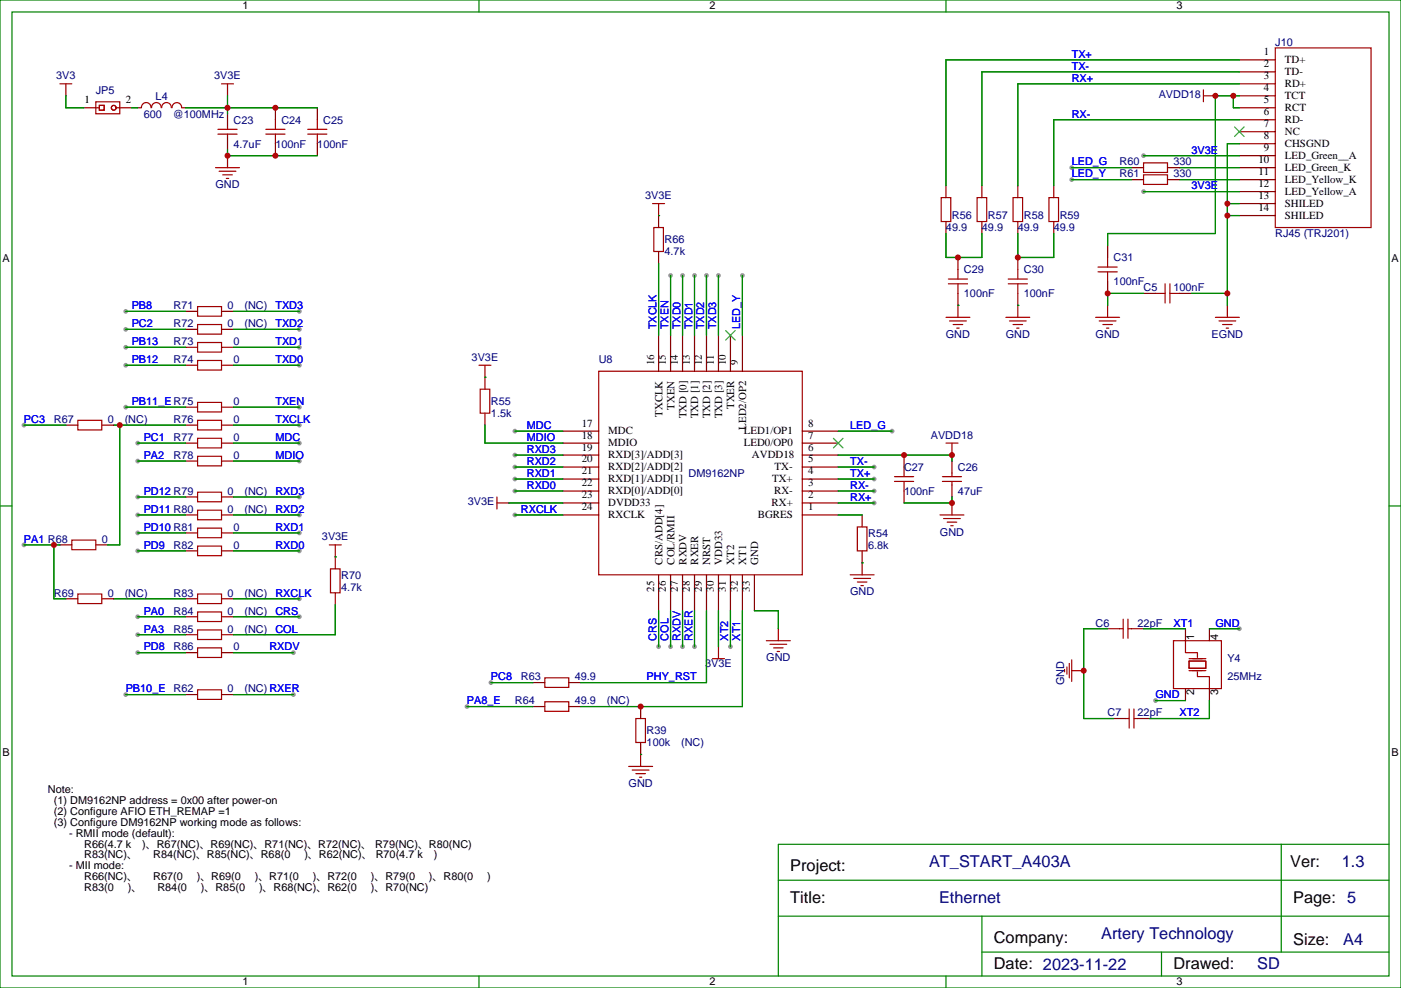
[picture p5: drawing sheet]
<svg xmlns="http://www.w3.org/2000/svg" width="413mm" height="291mm" viewBox="0 0 413 291" stroke-linecap="round" stroke-linejoin="round" font-family="sans-serif">
<g fill="#999">
<circle cx="215.2" cy="190.5" r=".71"/>
<circle cx="257.5" cy="141.1" r=".71"/>
<circle cx="257.5" cy="144.6" r=".71"/>
<circle cx="257.5" cy="148.2" r=".71"/>
<circle cx="257.5" cy="137.6" r=".71"/>
<circle cx="262.8" cy="127" r=".71"/>
<circle cx="151.7" cy="137.6" r=".71"/>
<circle cx="151.7" cy="134.1" r=".71"/>
<circle cx="151.7" cy="141.1" r=".71"/>
<circle cx="151.7" cy="144.6" r=".71"/>
<circle cx="197.6" cy="190.5" r=".71"/>
<circle cx="201.1" cy="190.5" r=".71"/>
<circle cx="204.6" cy="190.5" r=".71"/>
<circle cx="194" cy="190.5" r=".71"/>
<circle cx="151.7" cy="151.7" r=".71"/>
<circle cx="211.7" cy="81.1" r=".71"/>
<circle cx="208.1" cy="81.1" r=".71"/>
<circle cx="204.6" cy="81.1" r=".71"/>
<circle cx="201.1" cy="81.1" r=".71"/>
<circle cx="197.6" cy="81.1" r=".71"/>
<circle cx="218.7" cy="81.1" r=".71"/>
<circle cx="144.6" cy="201.1" r=".71"/>
<circle cx="340.4" cy="206.4" r=".71"/>
<circle cx="365.1" cy="185.2" r=".71"/>
<circle cx="37" cy="119.9" r=".71"/>
<circle cx="37" cy="107.6" r=".71"/>
<circle cx="37" cy="102.3" r=".71"/>
<circle cx="37" cy="91.7" r=".71"/>
<circle cx="37" cy="97" r=".71"/>
<circle cx="40.6" cy="130.5" r=".71"/>
<circle cx="40.6" cy="135.8" r=".71"/>
<circle cx="40.6" cy="146.4" r=".71"/>
<circle cx="40.6" cy="151.7" r=".71"/>
<circle cx="40.6" cy="157" r=".71"/>
<circle cx="40.6" cy="162.3" r=".71"/>
<circle cx="40.6" cy="181.7" r=".71"/>
<circle cx="40.6" cy="187" r=".71"/>
<circle cx="37" cy="204.6" r=".71"/>
<circle cx="40.6" cy="192.3" r=".71"/>
<circle cx="336.9" cy="45.9" r=".71"/>
<circle cx="336.9" cy="56.4" r=".71"/>
<circle cx="137.6" cy="208.1" r=".71"/>
<circle cx="88.2" cy="91.7" r=".71"/>
<circle cx="88.2" cy="97" r=".71"/>
<circle cx="88.2" cy="102.3" r=".71"/>
<circle cx="88.2" cy="107.6" r=".71"/>
<circle cx="88.2" cy="119.9" r=".71"/>
<circle cx="88.2" cy="125.2" r=".71"/>
<circle cx="88.2" cy="130.5" r=".71"/>
<circle cx="88.2" cy="135.8" r=".71"/>
<circle cx="88.2" cy="146.4" r=".71"/>
<circle cx="88.2" cy="151.7" r=".71"/>
<circle cx="88.2" cy="157" r=".71"/>
<circle cx="88.2" cy="162.3" r=".71"/>
<circle cx="7.1" cy="125.2" r=".71"/>
<circle cx="7.1" cy="160.5" r=".71"/>
<circle cx="88.2" cy="176.4" r=".71"/>
<circle cx="88.2" cy="181.7" r=".71"/>
<circle cx="86.4" cy="204.6" r=".71"/>
<circle cx="86.4" cy="192.3" r=".71"/>
<circle cx="151.7" cy="127" r=".71"/>
<circle cx="315.7" cy="52.9" r=".71"/>
<circle cx="315.7" cy="49.4" r=".71"/>
</g>
<g fill="none" stroke="#a10000" stroke-width=".35">
<path d="M375.7 14.1h28.2v52.9h-28.2zM17.6 24.7h3.6M19.4 24.7v3.5M64.2 39.5h5.6M64.2 38.1h5.6M65.3 24.7h3.5M67 24.7v3.5M67 37v1.1M67 39.5v1.1M78.3 39.5h5.7M78.3 38.1h5.7M81.1 35.3v2.8"/>
<path d="M81.1 39.5v2.8M90.7 39.5h5.6M90.7 38.1h5.6M93.5 35.3v2.8M93.5 39.5v2.8M354.5 28.2h3.6M354.5 26.5v3.5M63.5 49.4h7.1M64.6 50.4h4.9M65.6 51.5h2.8M66.7 52.6h.7M67 45.9v3.5"/>
<path d="M192.3 60h3.5M194 60v3.5M277.3 58.2h2.8v7.1h-2.8zM287.9 58.2h2.8v7.1h-2.8zM298.4 58.2h2.9v7.1h-2.9zM309 58.2h2.9v7.1h-2.9zM192.6 67h2.8v7.1h-2.8zM282.2 79.4v2.8M299.9 79.4v2.8M323.5 78.7h5.6M326.3 75.8v2.9M58.2 90.3h7.1v2.8h-7.1z"/>
<path d="M58.2 95.6h7.1v2.8h-7.1zM278.7 93.5h7.1M279.4 83.6h5.6M279.4 82.2h5.6M279.8 94.5h4.9M280.8 95.6h2.8M281.9 96.7h.7M282.2 83.6v2.8M282.2 90v3.5M296.3 93.5h7.1M297 83.6h5.7M297 82.2h5.7"/>
<path d="M297.4 94.5h4.9M298.4 95.6h2.9M299.5 96.7h.7M299.9 83.6v2.8M299.9 90v3.5M322.8 93.5h7M323.5 80.1h5.6M323.8 94.5h5M324.9 95.6h2.8M326 96.7h.7M326.3 80.1v2.8M326.3 90v3.5"/>
<path d="M358.1 93.5h7M359.1 94.5h5M360.2 95.6h2.8M361.2 96.7h.7M361.6 90v3.5M58.2 100.9h7.1v2.8h-7.1zM58.2 106.2h7.1v2.8h-7.1zM58.2 118.5h7.1v2.9h-7.1zM141.1 107.6h3.5M141.5 114.7h2.8v7h-2.8zM142.9 107.6v3.5M176.4 109.4h60v59.9h-60z"/>
<path d="M58.2 123.8h7.1v2.8h-7.1zM58.2 129.1h7.1v2.8h-7.1zM58.2 134.4h7.1v2.8h-7.1zM266.3 137.6v2.8M278.7 130.5h3.5M280.5 130.5v3.6M280.5 139.3v1.1M21.2 159.1h7v2.8h-7zM58.2 145h7.1v2.8h-7.1zM58.2 150.3h7.1v2.8h-7.1zM58.2 155.6h7.1v2.8h-7.1zM146.4 148.2h3.5"/>
<path d="M146.4 146.4v3.5M252.6 155.2h2.8v7.1h-2.8zM263.5 141.8h5.7M263.5 140.4h5.7M266.3 141.8v2.8M276.9 151.7h7.1M277.6 141.8h5.7M277.6 140.4h5.7M278 152.8h4.9M279 153.8h2.9M280.1 154.9h.7M280.5 141.8v1.1"/>
<path d="M280.5 148.2v3.5M58.2 160.9h7.1v2.8h-7.1zM97 160.5h3.5M97.4 167.6h2.8v7h-2.8zM98.8 160.5v3.5M250.5 169.3h7M251.5 170.4h5M252.6 171.4h2.8M253.6 172.5h.8M254 165.8v3.5M58.2 190.9h7.1v2.8h-7.1zM160.5 199.7h7.1v2.8h-7.1z"/>
<path d="M209.9 194h3.5M211.7 190.5v3.5M225.8 188.7h7M226.8 189.8h5M227.9 190.9h2.8M229 191.9h.7M229.3 185.2v3.5M160.5 206.7h7.1v2.8h-7.1zM187.3 211.7h2.8v7h-2.8zM185.2 225.8h7.1M186.3 226.8h4.9M187.3 227.9h2.8"/>
<path d="M188.4 229h.7M188.7 222.2v3.6"/>
</g>
<g fill="none" stroke="#870000" stroke-width=".35">
<path d="M365.1 17.6h10.6M19.4 28.2h.1M67 33.5v3.5M67 28.2h.1M81.1 31.8v3.5M93.5 31.8v3.5M358.1 28.2h.1M365.1 28.2h10.6M365.1 21.2h10.6M365.1 24.7h10.6M365.1 31.8h10.6M365.1 35.3h10.6"/>
<path d="M365.1 38.8h10.6M67 45.9h.1M67 40.6v3.5M81.1 42.3v3.6M93.5 42.3v3.6M278.7 54.7v3.5M289.3 54.7v3.5M299.9 54.7v3.5M310.4 54.7v3.5M365.1 45.9h10.6M365.1 42.3h10.6M365.1 49.4h10.6"/>
<path d="M365.1 52.9h10.6M365.1 56.4h10.6M365.1 60h10.6M194 63.5v3.5M194 74.1v3.5M194 63.5h.1M278.7 65.3v3.5M282.2 75.8v3.6M289.3 65.3v3.5M299.9 65.3v3.5M299.9 75.8v3.6M310.4 65.3v3.5"/>
<path d="M326.3 72.3v3.5M365.1 63.5h10.6M54.7 91.7h3.5M54.7 97h3.5M65.3 91.7h3.5M65.3 97h3.5M194 98.8v10.6M197.6 98.8v10.6M201.1 98.8v10.6M204.6 98.8v10.6M208.1 98.8v10.6M211.7 98.8v10.6"/>
<path d="M215.2 98.8v10.6M218.7 98.8v10.6M282.2 90h.1M282.2 86.4v3.6M299.9 90h.1M299.9 86.4v3.6M326.3 90h.1M326.3 82.9v3.5M361.6 90h.1M54.7 102.3h3.5M54.7 107.6h3.5M54.7 119.9h3.5"/>
<path d="M65.3 102.3h3.5M65.3 107.6h3.5M65.3 119.9h3.5M142.9 111.1v3.6M142.9 111.1h.1M54.7 130.5h3.5M54.7 125.2h3.5M54.7 135.8h3.5M65.3 130.5h3.5M65.3 125.2h3.5M65.3 135.8h3.5M142.9 121.7v3.5"/>
<path d="M165.8 134.1h10.6M165.8 130.5h10.6M165.8 137.6h10.6M165.8 127h10.6M236.4 134.1h10.5M236.4 130.5h10.5M236.4 137.6h10.5M236.4 127h10.5M266.3 134.1v3.5M280.5 134.1h.1M280.5 135.8v3.5M54.7 151.7h3.5"/>
<path d="M54.7 146.4h3.5M54.7 157h3.5M65.3 151.7h3.5M65.3 146.4h3.5M65.3 157h3.5M149.9 148.2h.1M165.8 151.7h10.6M165.8 141.1h10.6M165.8 148.2h10.6M165.8 144.6h10.6M236.4 151.7h10.5M236.4 141.1h10.5"/>
<path d="M236.4 148.2h10.5M236.4 144.6h10.5M254 151.7v3.5M266.3 144.6v3.6M280.5 148.2h.1M280.5 142.9v3.5M17.6 160.5h3.6M28.2 160.5h3.5M54.7 162.3h3.5M65.3 162.3h3.5M98.8 164v3.6M98.8 174.6v3.6"/>
<path d="M98.8 164h.1M194 169.3v10.6M197.6 169.3v10.6M201.1 169.3v10.6M204.6 169.3v10.6M208.1 169.3v10.6M211.7 169.3v10.6M215.2 169.3v10.6M218.7 169.3v10.6M222.2 169.3v10.6M254 165.8h.1M254 162.3v3.5"/>
<path d="M54.7 192.3h3.5M65.3 192.3h3.5M211.7 190.5h.1M229.3 185.2h.1M157 208.1h3.5M157 201.1h3.5M167.6 208.1h3.5M167.6 201.1h3.5M188.7 218.7v3.5M188.7 208.1v3.6"/>
</g>
<path d="M363.7 37.4l2.8 2.8M366.5 37.4l-2.8 2.8M213.8 97.4l2.8 2.8M216.6 97.4l-2.8 2.8M245.5 129.1l2.9 2.8M248.4 129.1l-2.9 2.8" fill="none" stroke="#3c3" stroke-width=".35"/>
<path d="M363.4 28.2v3.6h1.7M365.1 28.2h-7v40.6h-31.8v3.5" fill="none" stroke="#008700" stroke-width=".35"/>
<g fill="#008700">
<circle cx="254" cy="165.8" r=".18"/>
<circle cx="282.2" cy="90" r=".18"/>
<circle cx="299.9" cy="90" r=".18"/>
<circle cx="142.9" cy="111.1" r=".18"/>
<circle cx="194" cy="63.5" r=".18"/>
<circle cx="98.8" cy="164" r=".18"/>
</g>
<g fill="none" stroke="#008700" stroke-width=".35">
<path d="M365.1 17.6h-86.4v37.1M365.1 24.7h-65.2v30M365.1 21.2h-75.8v33.5M365.1 35.3h-54.7v19.4M347.5 52.9h17.6M347.5 49.4h17.6M194 77.6v21.2M197.6 81.1v17.7M201.1 81.1v17.7M204.6 81.1v17.7M208.1 81.1v17.7M211.7 81.1v17.7"/>
<path d="M218.7 81.1v17.7M151.7 137.6h14.1M151.7 134.1h14.1M246.9 137.6h10.6M246.9 127h15.9M149.9 148.2h15.9M151.7 151.7h14.1M151.7 141.1h14.1M151.7 144.6h14.1M246.9 148.2h10.6M246.9 151.7h7.1M246.9 141.1h10.6"/>
<path d="M246.9 144.6h10.6M194 179.9v10.6M197.6 179.9v10.6M201.1 179.9v10.6M204.6 179.9v10.6M211.7 179.9v10.6M215.2 179.9v10.6M336.9 185.2h12.3M144.6 201.1h12.4"/>
</g>
<g fill="none" stroke="#008000" stroke-width=".35">
<path d="M0 0h412.7v291h-412.7zM3.5 3.5h405.7v284h-405.7zM141.1 0v3.5M278.7 0v3.5M0 149h3.5M409.2 149h3.5M377.5 248.7v31.8M409.2 259.3h-179.9v10.6M409.2 248.7h-179.9v10.6M289.3 269.9v17.6M409.2 269.9h-179.9v17.6M141.1 287.5v3.5"/>
<path d="M278.7 287.5v3.5M289.3 280.5h119.9M342.2 280.5v7"/>
</g>
<g fill="none" stroke="#a10000" stroke-width=".35">
<path d="M313.6 197.2v.7M314.3 196.5v2.1M315 195.4v4.3M315.7 197.6h3.6M315.7 194.4v6.3M329.8 185.2h1.1M330.9 182.4v5.6M332.3 182.4v5.6M332.3 185.2h1.1M345.7 188.7h14.1v14.1h-14.1zM349.2 188.7v3.6h3.6v1.4M350.3 194.7h4.9v2.1h-4.9z"/>
<path d="M350.3 194h4.9M350.3 197.6h4.9M352.8 197.9v1.4h3.5v3.5M331.6 211.7h1.1M332.7 208.8v5.7M334.1 208.8v5.7M334.1 211.7h1"/>
</g>
<path d="M326.3 185.2h3.5M333.4 185.2h3.5M349.2 185.2v3.5M356.3 185.2v3.5M328.1 211.7h3.5M335.1 211.7h3.6M349.2 202.8v3.6M356.3 202.8v3.6" fill="none" stroke="#870000" stroke-width=".35"/>
<circle cx="319.3" cy="197.6" r=".18" fill="#870000"/>
<g fill="none" stroke="#008700" stroke-width=".35">
<path d="M54.7 31.8h38.8M67 28.2v5.3M67 44.1v1.8h26.5M336.9 45.9h28.2M336.9 56.4h28.2M361.6 60h3.5M365.1 42.3h-3.5v47.7M278.7 68.8v7h10.6v-7M299.9 68.8v7h10.5v-7M361.6 63.5h3.5M37 91.7h17.7M37 97h17.7"/>
<path d="M68.8 91.7h19.4M68.8 97h19.4M336.9 86.4h-10.6v3.6M351 86.4h10.6M37 119.9h17.7M37 107.6h17.7M37 102.3h17.7M68.8 119.9h19.4M68.8 107.6h19.4M68.8 102.3h19.4M7.1 125.2h12.3M33.5 125.2h21.2"/>
<path d="M35.3 125.2v35.3h-3.6M40.6 130.5h14.1M40.6 135.8h14.1M68.8 130.5h19.4M68.8 135.8h19.4M68.8 125.2h19.4M246.9 134.1h33.6v1.7M40.6 146.4h14.1M40.6 151.7h14.1M40.6 157h14.1M68.8 146.4h19.4M68.8 151.7h19.4"/>
<path d="M68.8 157h19.4M280.5 146.4v1.8h-14.2M7.1 160.5h10.5M15.9 160.5v15.9h3.5M33.5 176.4h21.2M40.6 162.3h14.1M68.8 162.3h19.4M68.8 176.4h19.4M98.8 178.2v8.8h-30M208.1 179.9v21.2h-37M222.2 179.9h7.1v5.3M40.6 181.7h14.1"/>
<path d="M40.6 187h14.1M40.6 192.3h14.1M68.8 181.7h19.4M68.8 192.3h17.6M326.3 185.2h-7v26.5h8.8M356.3 185.2h8.8M37 204.6h17.7M68.8 204.6h17.6M137.6 208.1h19.4M340.4 206.4h8.8M356.3 206.4v5.3h-17.6"/>
</g>
<g fill="none" stroke="#a10000" stroke-width=".35">
<path d="M41.7 31.7a1.41 1.41 0 0 1 1.4-1.5 1.41 1.41 0 0 1 1.4 1.5M44.7 31.7a1.41 1.41 0 0 1 1.4-1.5 1.41 1.41 0 0 1 1.4 1.5M47.7 31.7a1.41 1.41 0 0 1 1.4-1.5 1.41 1.41 0 0 1 1.4 1.5M50.7 31.7a1.41 1.41 0 0 1 1.4-1.5 1.41 1.41 0 0 1 1.4 1.5M340.4 86.4h2.9M343.3 83.6v5.7M344.7 83.6v5.7M344.7 86.4h2.8M22.9 123.8h7.1v2.8h-7.1zM22.9 175h7.1v2.8h-7.1zM58.2 175h7.1v2.8h-7.1zM58.2 185.6h7.1v2.8h-7.1z"/>
<path d="M58.2 180.3h7.1v2.8h-7.1zM58.2 203.2h7.1v2.8h-7.1z"/>
</g>
<g fill="none" stroke="#870000" stroke-width=".35">
<path d="M40.6 31.8h1M53.6 31.8h1.1M336.9 86.4h3.5M347.5 86.4h3.5M19.4 125.2h3.5M30 125.2h3.5M19.4 176.4h3.5M30 176.4h3.5M54.7 176.4h3.5M65.3 176.4h3.5M54.7 187h3.5M54.7 181.7h3.5"/>
<path d="M65.3 187h3.5M65.3 181.7h3.5M54.7 204.6h3.5M65.3 204.6h3.5"/>
</g>
<circle cx="188.7" cy="222.2" r=".18" fill="#008700"/>
<path d="M19.4 28.2v3.6h5.3M38.8 31.8h1.8M315.7 52.9h17.7M315.7 49.4h17.7M142.9 125.2v5.3h22.9M151.7 127h14.1M218.7 179.9v28.2h-47.6" fill="none" stroke="#008700" stroke-width=".35"/>
<g fill="none" stroke="#a10000" stroke-width=".35">
<path d="M28.2 30h7.1v3.5h-7.1zM28.2 31.8h1.1M29.3 31h1.4v1.5h-1.4zM34.2 31.8h1.1M336.9 48h7.1v2.8h-7.1zM336.9 51.5h7.1v2.8h-7.1z"/>
<circle cx="33.5" cy="31.7" r=".71"/>
</g>
<path d="M24.7 31.8h3.5M35.3 31.8h3.5M333.4 49.4h3.5M333.4 52.9h3.5M344 49.4h3.5M344 52.9h3.5" fill="none" stroke="#870000" stroke-width=".35"/>
<g fill="#c00">
<circle cx="363.4" cy="28.2" r=".88"/>
<circle cx="358.1" cy="28.2" r=".88"/>
<circle cx="319.3" cy="197.6" r=".88"/>
<circle cx="280.5" cy="148.2" r=".88"/>
<circle cx="299.9" cy="75.8" r=".88"/>
<circle cx="282.2" cy="75.8" r=".88"/>
<circle cx="361.6" cy="63.5" r=".88"/>
<circle cx="361.6" cy="86.4" r=".88"/>
<circle cx="361.6" cy="60" r=".88"/>
<circle cx="326.3" cy="86.4" r=".88"/>
<circle cx="67" cy="31.7" r=".88"/>
<circle cx="81.1" cy="31.7" r=".88"/>
<circle cx="67" cy="45.9" r=".88"/>
<circle cx="81.1" cy="45.9" r=".88"/>
<circle cx="35.3" cy="125.2" r=".88"/>
<circle cx="15.9" cy="160.5" r=".88"/>
<circle cx="266.3" cy="134.1" r=".88"/>
<circle cx="280.5" cy="134.1" r=".88"/>
<circle cx="188.7" cy="208.1" r=".88"/>
</g>
<g font-size="4.8">
<text x="232.8" y="256.6">Project:</text>
<text x="380.1" y="255.4">Ver:</text>
<text x="232.8" y="266">Title:</text>
<text x="381" y="266">Page: 5</text>
<text x="292.8" y="277.7">Company:</text>
<text x="381" y="278.4">Size:</text>
<text x="292.8" y="285.4">Date: 2023-11-22</text>
<text x="345.7" y="285.4">Drawed:</text>
</g>
<g font-size="4.8" fill="#000080">
<text x="273.7" y="255.4">AT_START_A403A</text>
<text x="395.3" y="255.4">1.3</text>
<text x="276.7" y="266">Ethernet</text>
<text x="324.4" y="276.6">Artery Technology</text>
<text x="395.7" y="278.4">A4</text>
<text x="370.4" y="285.4">SD</text>
</g>
<g font-size="3.2">
<text x="71.4" y="2.7">1</text>
<text x="209" y="2.7">2</text>
<text x="346.6" y="2.7">3</text>
<text x="372.3" y="16.3">1</text>
<text x="372.3" y="19.8">2</text>
<text x="372.3" y="23.3">3</text>
<text x="378.5" y="18.6">TD+</text>
<text x="378.5" y="22.1">TD-</text>
<text x="372.3" y="26.9">4</text>
<text x="378.5" y="25.7">RD+</text>
<text x="378.5" y="29.2">TCT</text>
<text x="24.9" y="30.4">1</text>
<text x="37" y="30.4">2</text>
<text x="372.3" y="30.4">5</text>
<text x="372.3" y="33.9">6</text>
<text x="378.5" y="32.7">RCT</text>
<text x="372.3" y="37.5">7</text>
<text x="372.3" y="41">8</text>
<text x="378.5" y="36.2">RD-</text>
<text x="378.5" y="39.8">NC</text>
<text x="372.3" y="44.5">9</text>
<text x="378.5" y="43.3">CHSGND</text>
<text x="378.5" y="46.8">LED_Green__A</text>
<text x="370.7" y="48">10</text>
<text x="370.7" y="51.6">11</text>
<text x="378.5" y="50.4">LED_Green_K</text>
<text x="378.5" y="53.9">LED_Yellow_K</text>
<text x="370.7" y="55.1">12</text>
<text x="370.7" y="58.6">13</text>
<text x="378.5" y="57.4">LED_Yellow_A</text>
<text x="370.7" y="62.2">14</text>
<text x="378.5" y="60.9">SHILED</text>
<text x="378.5" y="64.5">SHILED</text>
<text x=".7" y="77.3">A</text>
<text x="409.9" y="77.3">A</text>
<text x="192.7" y="107.6" transform="rotate(-90 192.7 107.6)">16</text>
<text x="196.2" y="107.6" transform="rotate(-90 196.2 107.6)">15</text>
<text x="199.7" y="107.6" transform="rotate(-90 199.7 107.6)">14</text>
<text x="203.3" y="107.6" transform="rotate(-90 203.3 107.6)">13</text>
<text x="206.8" y="107.6" transform="rotate(-90 206.8 107.6)">12</text>
<text x="210.3" y="107.6" transform="rotate(-90 210.3 107.6)">11</text>
<text x="213.8" y="107.6" transform="rotate(-90 213.8 107.6)">10</text>
<text x="217.4" y="107.6" transform="rotate(-90 217.4 107.6)">9</text>
<text x="171.4" y="125.7">17</text>
<text x="195.1" y="122.8" transform="rotate(-90 195.1 122.8)">TXCLK</text>
<text x="198.7" y="120.7" transform="rotate(-90 198.7 120.7)">TXEN</text>
<text x="202.2" y="123.3" transform="rotate(-90 202.2 123.3)">TXD [0]</text>
<text x="205.7" y="123.3" transform="rotate(-90 205.7 123.3)">TXD [1]</text>
<text x="209.3" y="123.3" transform="rotate(-90 209.3 123.3)">TXD [2]</text>
<text x="212.8" y="123.3" transform="rotate(-90 212.8 123.3)">TXD [3]</text>
<text x="216.3" y="120.5" transform="rotate(-90 216.3 120.5)">TXER</text>
<text x="238.1" y="125.7">8</text>
<text x="171.4" y="129.2">18</text>
<text x="179.2" y="128">MDC</text>
<text x="179.2" y="131.5">MDIO</text>
<text x="219.1" y="131.5">LED0/OP0</text>
<text x="219.1" y="128">LED1/OP1</text>
<text x="219.8" y="126.6" transform="rotate(-90 219.8 126.6)">LED2/OP2</text>
<text x="238.1" y="129.2">7</text>
<text x="171.4" y="136.2">20</text>
<text x="171.4" y="132.7">19</text>
<text x="179.2" y="135">RXD[3]/ADD[3]</text>
<text x="221.5" y="135">AVDD18</text>
<text x="238.1" y="132.7">6</text>
<text x="238.1" y="136.2">5</text>
<text x="171.4" y="139.8">21</text>
<text x="171.4" y="143.3">22</text>
<text x="179.2" y="142.1">RXD[1]/ADD[1]</text>
<text x="179.2" y="138.5">RXD[2]/ADD[2]</text>
<text x="227.5" y="142.1">TX+</text>
<text x="228.2" y="138.5">TX-</text>
<text x="238.1" y="143.3">3</text>
<text x="238.1" y="139.8">4</text>
<text x="171.4" y="146.8">23</text>
<text x="179.2" y="149.1">DVDD33</text>
<text x="179.2" y="145.6">RXD[0]/ADD[0]</text>
<text x="227.3" y="149.1">RX+</text>
<text x="228.1" y="145.6">RX-</text>
<text x="238.1" y="146.8">2</text>
<text x="171.4" y="150.3">24</text>
<text x="179.2" y="152.7">RXCLK</text>
<text x="223.3" y="152.7">BGRES</text>
<text x="238.1" y="150.3">1</text>
<text x="195.1" y="166.4" transform="rotate(-90 195.1 166.4)">CRS/ADD[4]</text>
<text x="198.7" y="166.4" transform="rotate(-90 198.7 166.4)">COL/RMII</text>
<text x="202.2" y="166.4" transform="rotate(-90 202.2 166.4)">RXDV</text>
<text x="205.7" y="166.4" transform="rotate(-90 205.7 166.4)">RXER</text>
<text x="209.3" y="166.4" transform="rotate(-90 209.3 166.4)">NRST</text>
<text x="212.8" y="166.4" transform="rotate(-90 212.8 166.4)">VDD33</text>
<text x="216.3" y="166.4" transform="rotate(-90 216.3 166.4)">XT2</text>
<text x="219.8" y="166.4" transform="rotate(-90 219.8 166.4)">XT1</text>
<text x="223.4" y="166.4" transform="rotate(-90 223.4 166.4)">GND</text>
<text x="192.7" y="174.3" transform="rotate(-90 192.7 174.3)">25</text>
<text x="196.2" y="174.3" transform="rotate(-90 196.2 174.3)">26</text>
<text x="199.7" y="174.3" transform="rotate(-90 199.7 174.3)">27</text>
<text x="203.3" y="174.3" transform="rotate(-90 203.3 174.3)">28</text>
<text x="206.8" y="174.3" transform="rotate(-90 206.8 174.3)">29</text>
<text x="210.3" y="174.3" transform="rotate(-90 210.3 174.3)">30</text>
<text x="213.8" y="174.3" transform="rotate(-90 213.8 174.3)">31</text>
<text x="217.4" y="174.3" transform="rotate(-90 217.4 174.3)">32</text>
<text x="220.9" y="174.3" transform="rotate(-90 220.9 174.3)">33</text>
<text x="351.8" y="188.4" transform="rotate(-90 351.8 188.4)">1</text>
<text x="358.9" y="188.4" transform="rotate(-90 358.9 188.4)">4</text>
<text x="351.8" y="204.6" transform="rotate(-90 351.8 204.6)">2</text>
<text x="358.9" y="204.6" transform="rotate(-90 358.9 204.6)">3</text>
<text x=".7" y="222.8">B</text>
<text x="409.9" y="222.8">B</text>
<text x="14.1" y="233.6">Note:</text>
<text x="15.9" y="236.8">(1) DM9162NP address = 0x00 after power-on</text>
<text x="15.9" y="240">(2) Configure AFIO ETH_REMAP =1</text>
<text x="15.9" y="243.3">(3) Configure DM9162NP working mode as follows:</text>
<text x="20.4" y="246.5">- RMII mode (default):</text>
<text x="24.8" y="249.7">R66(4.7 k</text>
<text x="41.9" y="249.7">)、R67(NC)、R69(NC)、R71(NC)、R72(NC)、 R79(NC)、R80(NC)</text>
<text x="20.4" y="256.1">- MII mode:</text>
<text x="24.8" y="252.9">R83(NC)、</text>
<text x="45.1" y="252.9">R84(NC)、R85(NC)、R68(0</text>
<text x="89.7" y="252.9">)、R62(NC)、 R70(4.7 k</text>
<text x="127.8" y="252.9">)</text>
<text x="24.8" y="259.3">R66(NC)、</text>
<text x="24.8" y="262.5">R83(0</text>
<text x="37.6" y="262.5">)、</text>
<text x="45.1" y="259.3">R67(0</text>
<text x="46.4" y="262.5">R84(0</text>
<text x="58" y="259.3">)、R69(0</text>
<text x="59.2" y="262.5">)、R85(0</text>
<text x="75.1" y="259.3">)、R71(0</text>
<text x="76.3" y="262.5">)、R68(NC)、R62(0</text>
<text x="92.2" y="259.3">)、R72(0</text>
<text x="109.3" y="259.3">)、R79(0</text>
<text x="109.3" y="262.5">)、R70(NC)</text>
<text x="126.4" y="259.3">)、R80(0</text>
<text x="143.5" y="259.3">)</text>
<text x="71.4" y="290.2">1</text>
<text x="209" y="290.2">2</text>
<text x="346.6" y="290.2">3</text>
</g>
<g font-size="3.2" fill="#00f">
<text x="315.7" y="17">TX+</text>
<text x="315.7" y="20.5">TX-</text>
<text x="315.7" y="24.1">RX+</text>
<text x="315.7" y="34.6">RX-</text>
<text x="351" y="45.2">3V3E</text>
<text x="315.7" y="52.3">LED_Y</text>
<text x="315.7" y="48.7">LED_G</text>
<text x="351" y="55.8">3V3E</text>
<text x="38.8" y="91.1">PB8</text>
<text x="81.1" y="91.1">TXD3</text>
<text x="38.8" y="101.7">PB13</text>
<text x="38.8" y="96.4">PC2</text>
<text x="81.1" y="96.4">TXD2</text>
<text x="81.1" y="101.7">TXD1</text>
<text x="193.4" y="97" transform="rotate(-90 193.4 97)">TXCLK</text>
<text x="196.9" y="97" transform="rotate(-90 196.9 97)">TXEN</text>
<text x="200.4" y="97" transform="rotate(-90 200.4 97)">TXD0</text>
<text x="204" y="97" transform="rotate(-90 204 97)">TXD1</text>
<text x="207.5" y="97" transform="rotate(-90 207.5 97)">TXD2</text>
<text x="211" y="97" transform="rotate(-90 211 97)">TXD3</text>
<text x="218.1" y="97" transform="rotate(-90 218.1 97)">LED_Y</text>
<text x="38.8" y="107">PB12</text>
<text x="81.1" y="107">TXD0</text>
<text x="38.8" y="119.3">PB11_E R75</text>
<text x="81.1" y="119.3">TXEN</text>
<text x="7.1" y="124.6">PC3</text>
<text x="81.1" y="124.6">TXCLK</text>
<text x="42.3" y="129.9">PC1</text>
<text x="81.1" y="129.9">MDC</text>
<text x="155.2" y="126.4">MDC</text>
<text x="155.2" y="129.9">MDIO</text>
<text x="250.5" y="126.4">LED_G</text>
<text x="42.3" y="135.2">PA2</text>
<text x="81.1" y="135.2">MDIO</text>
<text x="155.2" y="136.9">RXD2</text>
<text x="155.2" y="133.4">RXD3</text>
<text x="250.5" y="136.9">TX-</text>
<text x="155.2" y="140.5">RXD1</text>
<text x="155.2" y="144">RXD0</text>
<text x="250.5" y="140.5">TX+</text>
<text x="250.5" y="144">RX-</text>
<text x="42.3" y="145.8">PD12 R79</text>
<text x="81.1" y="145.8">RXD3</text>
<text x="250.5" y="147.5">RX+</text>
<text x="42.3" y="151.1">PD11 R80</text>
<text x="81.1" y="151.1">RXD2</text>
<text x="153.5" y="151.1">RXCLK</text>
<text x="7.1" y="159.9">PA1 R68</text>
<text x="42.3" y="156.3">PD10 R81</text>
<text x="42.3" y="161.6">PD9</text>
<text x="81.1" y="156.3">RXD1</text>
<text x="81.1" y="161.6">RXD0</text>
<text x="81.1" y="175.7">RXCLK</text>
<text x="42.3" y="181">PA0</text>
<text x="81.1" y="181">CRS</text>
<text x="345.7" y="184.6">XT1</text>
<text x="358.1" y="184.6">GND</text>
<text x="42.3" y="186.3">PA3</text>
<text x="42.3" y="191.6">PD8</text>
<text x="79.4" y="191.6">RXDV</text>
<text x="81.1" y="186.3">COL</text>
<text x="193.4" y="188.7" transform="rotate(-90 193.4 188.7)">CRS</text>
<text x="196.9" y="188.7" transform="rotate(-90 196.9 188.7)">COL</text>
<text x="200.4" y="188.7" transform="rotate(-90 200.4 188.7)">RXDV</text>
<text x="204" y="188.7" transform="rotate(-90 204 188.7)">RXER</text>
<text x="214.6" y="188.7" transform="rotate(-90 214.6 188.7)">XT2</text>
<text x="218.1" y="188.7" transform="rotate(-90 218.1 188.7)">XT1</text>
<text x="37" y="204">PB10_E</text>
<text x="144.6" y="200.4">PC8</text>
<text x="190.5" y="200.4">PHY_RST</text>
<text x="137.6" y="207.5">PA8_E</text>
<text x="340.4" y="205.7">GND</text>
<text x="347.5" y="211">XT2</text>
</g>
<g font-size="3.2" fill="#000080">
<text x="375.7" y="13.5">J10</text>
<text x="16.5" y="23.3">3V3</text>
<text x="63.1" y="23.3">3V3E</text>
<text x="28.2" y="27.6">JP5</text>
<text x="45.9" y="29.3">L4</text>
<text x="341.4" y="28.8">AVDD18</text>
<text x="42.3" y="34.6">600</text>
<text x="50.9" y="34.6">@100MHz</text>
<text x="68.8" y="36.4">C23</text>
<text x="82.9" y="36.4">C24</text>
<text x="95.2" y="36.4">C25</text>
<text x="68.8" y="43.5">4.7uF</text>
<text x="81.1" y="43.5">100nF</text>
<text x="93.5" y="43.5">100nF</text>
<text x="329.8" y="48.7">R60</text>
<text x="329.8" y="52.3">R61</text>
<text x="345.7" y="48.7">330</text>
<text x="345.7" y="52.3">330</text>
<text x="63.5" y="55.4">GND</text>
<text x="190.1" y="58.6">3V3E</text>
<text x="280.5" y="64.6">R56</text>
<text x="291" y="64.6">R57</text>
<text x="301.6" y="64.6">R58</text>
<text x="312.2" y="64.6">R59</text>
<text x="195.8" y="71.7">R66</text>
<text x="278.7" y="68.1">49.9</text>
<text x="289.3" y="68.1">49.9</text>
<text x="299.9" y="68.1">49.9</text>
<text x="310.4" y="68.1">49.9</text>
<text x="375.7" y="69.9">RJ45 (TRJ201)</text>
<text x="195.8" y="75.2">4.7k</text>
<text x="328.1" y="77">C31</text>
<text x="284" y="80.5">C29</text>
<text x="301.6" y="80.5">C30</text>
<text x="284" y="87.6">100nF</text>
<text x="301.6" y="87.6">100nF</text>
<text x="328.1" y="84">100nF</text>
<text x="336.9" y="85.8">C5</text>
<text x="345.7" y="85.8">100nF</text>
<text x="51.2" y="91.1">R71</text>
<text x="67" y="91.1">0</text>
<text x="72" y="91.1">(NC)</text>
<text x="51.2" y="96.4">R72</text>
<text x="51.2" y="101.7">R73</text>
<text x="67" y="96.4">0</text>
<text x="68.8" y="101.7">0</text>
<text x="72" y="96.4">(NC)</text>
<text x="278.7" y="99.5">GND</text>
<text x="296.3" y="99.5">GND</text>
<text x="322.8" y="99.5">GND</text>
<text x="357" y="99.5">EGND</text>
<text x="51.2" y="107">R74</text>
<text x="68.8" y="107">0</text>
<text x="139" y="106.2">3V3E</text>
<text x="176.4" y="107">U8</text>
<text x="68.8" y="119.3">0</text>
<text x="144.6" y="119.3">R55</text>
<text x="15.9" y="124.6">R67</text>
<text x="31.7" y="124.6">0</text>
<text x="36.7" y="124.6">(NC)</text>
<text x="51.2" y="124.6">R76</text>
<text x="68.8" y="124.6">0</text>
<text x="144.6" y="122.8">1.5k</text>
<text x="51.2" y="129.9">R77</text>
<text x="68.8" y="129.9">0</text>
<text x="274.2" y="129.2">AVDD18</text>
<text x="51.2" y="135.2">R78</text>
<text x="68.8" y="135.2">0</text>
<text x="202.8" y="140.5">DM9162NP</text>
<text x="266.3" y="138.7">C27</text>
<text x="282.2" y="138.7">C26</text>
<text x="67" y="145.8">0</text>
<text x="72" y="145.8">(NC)</text>
<text x="137.9" y="148.8">3V3E</text>
<text x="266.3" y="145.8">100nF</text>
<text x="282.2" y="145.8">47uF</text>
<text x="67" y="151.1">0</text>
<text x="72" y="151.1">(NC)</text>
<text x="30" y="159.9">0</text>
<text x="51.2" y="161.6">R82</text>
<text x="68.8" y="156.3">0</text>
<text x="68.8" y="161.6">0</text>
<text x="94.9" y="159.2">3V3E</text>
<text x="255.8" y="161.6">6.8k</text>
<text x="255.8" y="158.1">R54</text>
<text x="276.9" y="157.8">GND</text>
<text x="100.5" y="174">4.7k</text>
<text x="100.5" y="170.5">R70</text>
<text x="15.9" y="175.7">R69</text>
<text x="31.7" y="175.7">0</text>
<text x="36.7" y="175.7">(NC)</text>
<text x="51.2" y="175.7">R83</text>
<text x="67" y="175.7">0</text>
<text x="72" y="175.7">(NC)</text>
<text x="250.4" y="175.4">GND</text>
<text x="51.2" y="181">R84</text>
<text x="67" y="181">0</text>
<text x="72" y="181">(NC)</text>
<text x="322.8" y="184.6">C6</text>
<text x="335.1" y="184.6">22pF</text>
<text x="51.2" y="191.6">R86</text>
<text x="51.2" y="186.3">R85</text>
<text x="67" y="186.3">0</text>
<text x="68.8" y="191.6">0</text>
<text x="72" y="186.3">(NC)</text>
<text x="207.7" y="196.6">3V3E</text>
<text x="225.7" y="194.8">GND</text>
<text x="361.6" y="195.1">Y4</text>
<text x="51.2" y="204">R62</text>
<text x="67" y="204">0</text>
<text x="72" y="204">(NC) RXER</text>
<text x="153.5" y="200.4">R63</text>
<text x="169.3" y="200.4">49.9</text>
<text x="313.5" y="201.9" transform="rotate(-90 313.5 201.9)">GND</text>
<text x="361.6" y="200.4">25MHz</text>
<text x="151.7" y="207.5">R64</text>
<text x="169.3" y="207.5">49.9</text>
<text x="178.8" y="207.5">(NC)</text>
<text x="326.3" y="211">C7</text>
<text x="335.1" y="211">22pF</text>
<text x="190.5" y="219.8">100k</text>
<text x="190.5" y="216.3">R39</text>
<text x="200.7" y="219.8">(NC)</text>
<text x="185.2" y="231.8">GND</text>
</g>
</svg>
